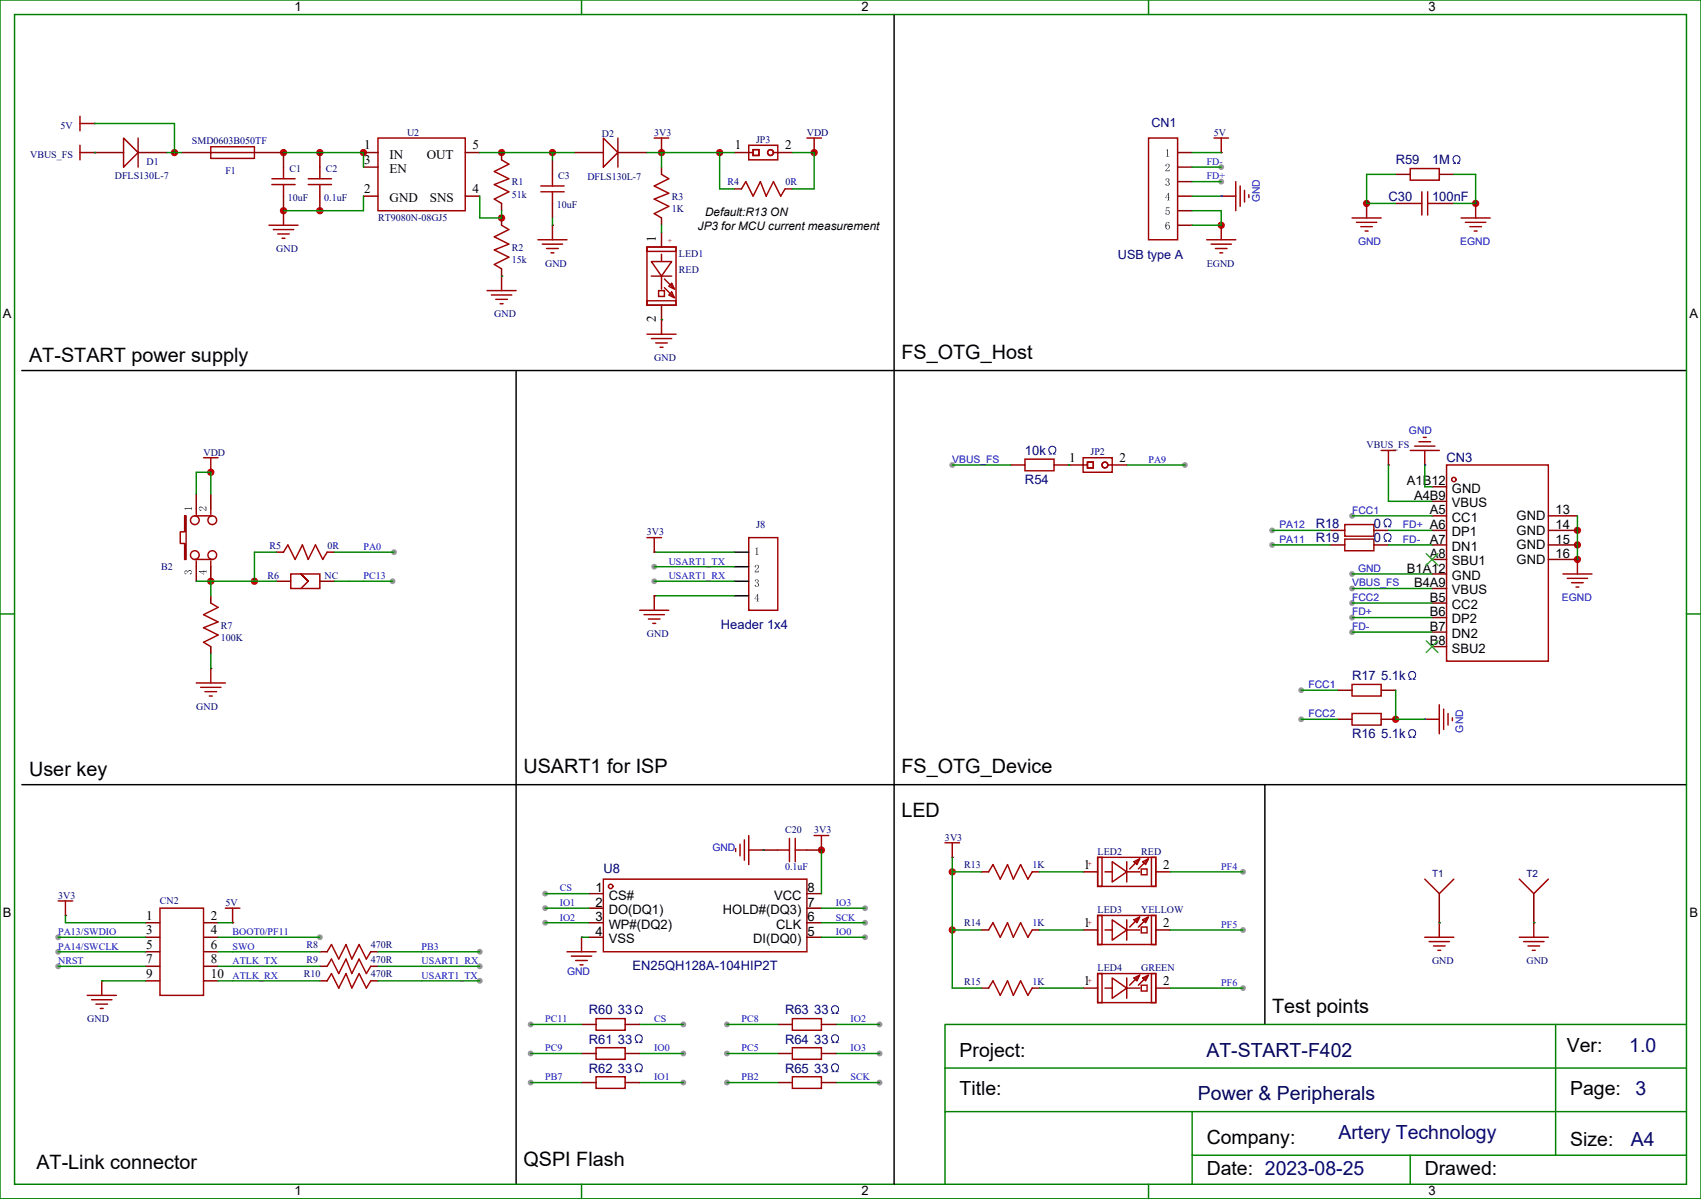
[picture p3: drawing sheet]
<svg xmlns="http://www.w3.org/2000/svg" width="413mm" height="291mm" viewBox="0 0 413 291" stroke-linecap="round" stroke-linejoin="round" font-family="sans-serif">
<g fill="#c00">
<circle cx="51.2" cy="114.7" r=".88"/>
<circle cx="77.6" cy="51.2" r=".88"/>
<circle cx="68.8" cy="51.2" r=".88"/>
<circle cx="121.7" cy="37" r=".88"/>
<circle cx="134.1" cy="37" r=".88"/>
<circle cx="121.7" cy="52.9" r=".88"/>
<circle cx="160.5" cy="37" r=".88"/>
<circle cx="174.6" cy="37" r=".88"/>
<circle cx="197.6" cy="37" r=".88"/>
<circle cx="88.2" cy="37" r=".88"/>
<circle cx="77.6" cy="37" r=".88"/>
<circle cx="68.8" cy="37" r=".88"/>
<circle cx="51.2" cy="141.1" r=".88"/>
<circle cx="61.7" cy="141.1" r=".88"/>
<circle cx="231.1" cy="211.7" r=".88"/>
<circle cx="231.1" cy="225.8" r=".88"/>
<circle cx="338.7" cy="174.6" r=".88"/>
<circle cx="296.3" cy="54.7" r=".88"/>
<circle cx="382.8" cy="128.8" r=".88"/>
<circle cx="382.8" cy="132.3" r=".88"/>
<circle cx="382.8" cy="135.8" r=".88"/>
<circle cx="42.3" cy="37" r=".88"/>
<circle cx="331.6" cy="49.4" r=".88"/>
<circle cx="358.1" cy="49.4" r=".88"/>
<circle cx="199.3" cy="206.4" r=".88"/>
</g>
<g fill="#999">
<circle cx="95.3" cy="141.1" r=".71"/>
<circle cx="14.1" cy="227.5" r=".71"/>
<circle cx="14.1" cy="231.1" r=".71"/>
<circle cx="14.1" cy="234.6" r=".71"/>
<circle cx="116.4" cy="231.1" r=".71"/>
<circle cx="116.4" cy="234.6" r=".71"/>
<circle cx="116.4" cy="238.1" r=".71"/>
<circle cx="287.5" cy="112.9" r=".71"/>
<circle cx="77.6" cy="227.5" r=".71"/>
<circle cx="308.7" cy="132.3" r=".71"/>
<circle cx="308.7" cy="128.8" r=".71"/>
<circle cx="315.7" cy="167.6" r=".71"/>
<circle cx="315.7" cy="174.6" r=".71"/>
<circle cx="328.1" cy="142.9" r=".71"/>
<circle cx="328.1" cy="139.3" r=".71"/>
<circle cx="328.1" cy="125.2" r=".71"/>
<circle cx="328.1" cy="146.4" r=".71"/>
<circle cx="328.1" cy="149.9" r=".71"/>
<circle cx="328.1" cy="153.5" r=".71"/>
<circle cx="296.3" cy="44.1" r=".71"/>
<circle cx="296.3" cy="40.6" r=".71"/>
<circle cx="95.6" cy="134.1" r=".71"/>
<circle cx="231.1" cy="112.9" r=".71"/>
<circle cx="158.8" cy="137.6" r=".71"/>
<circle cx="158.8" cy="141.1" r=".71"/>
<circle cx="301.6" cy="211.7" r=".71"/>
<circle cx="301.6" cy="225.8" r=".71"/>
<circle cx="301.6" cy="239.9" r=".71"/>
<circle cx="132.3" cy="217" r=".71"/>
<circle cx="132.3" cy="220.5" r=".71"/>
<circle cx="132.3" cy="224" r=".71"/>
<circle cx="209.9" cy="220.5" r=".71"/>
<circle cx="209.9" cy="224" r=".71"/>
<circle cx="209.9" cy="227.5" r=".71"/>
<circle cx="165.8" cy="248.7" r=".71"/>
<circle cx="165.8" cy="262.8" r=".71"/>
<circle cx="165.8" cy="255.8" r=".71"/>
<circle cx="213.4" cy="248.7" r=".71"/>
<circle cx="213.4" cy="262.8" r=".71"/>
<circle cx="213.4" cy="255.8" r=".71"/>
<circle cx="128.8" cy="248.7" r=".71"/>
<circle cx="128.8" cy="255.8" r=".71"/>
<circle cx="128.8" cy="262.8" r=".71"/>
<circle cx="176.4" cy="248.7" r=".71"/>
<circle cx="176.4" cy="255.8" r=".71"/>
<circle cx="176.4" cy="262.8" r=".71"/>
</g>
<path d="M65.3 54.7h7M66.3 55.7h5M67.4 56.8h2.8M68.4 57.9h.7M68.8 51.2v3.5" fill="none" stroke="#a10000" stroke-width=".35"/>
<circle cx="68.8" cy="51.2" r=".18" fill="#870000"/>
<path d="M130.5 58.2h7.1M131.6 59.3h4.9M134.1 54.7v3.5M132.6 60.3h2.9M133.7 61.4h.7" fill="none" stroke="#a10000" stroke-width=".35"/>
<circle cx="134.1" cy="54.7" r=".18" fill="#870000"/>
<path d="M19.4 30h3.5M19.4 28.2v3.6" fill="none" stroke="#a10000" stroke-width=".35"/>
<circle cx="22.9" cy="30" r=".18" fill="#870000"/>
<path d="M19.4 37h3.5M19.4 35.3v3.5" fill="none" stroke="#a10000" stroke-width=".35"/>
<circle cx="22.9" cy="37" r=".18" fill="#870000"/>
<path d="M158.7 33.5h3.6M160.5 33.5v3.5" fill="none" stroke="#a10000" stroke-width=".35"/>
<circle cx="160.5" cy="37" r=".18" fill="#870000"/>
<path d="M160.5 77.6v3.5M157 81.1h7M158 82.2h5M159.1 83.3h2.8M160.2 84.3h.7" fill="none" stroke="#a10000" stroke-width=".35"/>
<circle cx="160.5" cy="77.6" r=".18" fill="#870000"/>
<path d="M195.8 33.5h3.5M197.6 33.5v3.5" fill="none" stroke="#a10000" stroke-width=".35"/>
<circle cx="197.6" cy="37" r=".18" fill="#870000"/>
<path d="M14.1 218.7h3.5M15.9 218.7v3.6" fill="none" stroke="#a10000" stroke-width=".35"/>
<circle cx="15.9" cy="222.3" r=".18" fill="#870000"/>
<path d="M54.7 220.5h3.5M56.4 220.5v3.5" fill="none" stroke="#a10000" stroke-width=".35"/>
<circle cx="56.4" cy="224" r=".18" fill="#870000"/>
<path d="M24.7 238.1v3.6M21.2 241.7h7M22.2 242.7h5M23.3 243.8h2.8M24.3 244.8h.7" fill="none" stroke="#a10000" stroke-width=".35"/>
<circle cx="24.7" cy="238.1" r=".18" fill="#870000"/>
<path d="M292.8 58.2h7.1M293.9 59.3h4.9M296.3 54.7v3.5M294.9 60.3h2.8M296 61.4h.7" fill="none" stroke="#a10000" stroke-width=".35"/>
<circle cx="296.3" cy="54.7" r=".18" fill="#870000"/>
<path d="M47.6 165.8h7.1M48.7 166.9h4.9M49.7 167.9h2.9M50.8 169h.7M51.2 162.3v3.5" fill="none" stroke="#a10000" stroke-width=".35"/>
<circle cx="51.2" cy="162.3" r=".18" fill="#870000"/>
<path d="M49.4 111.1h3.5M51.2 111.1v3.6" fill="none" stroke="#a10000" stroke-width=".35"/>
<circle cx="51.2" cy="114.7" r=".18" fill="#870000"/>
<path d="M229.3 204.6h3.5M231.1 204.6v3.5" fill="none" stroke="#a10000" stroke-width=".35"/>
<circle cx="231.1" cy="208.1" r=".18" fill="#870000"/>
<path d="M294.6 33.5h3.5M296.3 33.5v3.5" fill="none" stroke="#a10000" stroke-width=".35"/>
<circle cx="296.3" cy="37" r=".18" fill="#870000"/>
<path d="M118.2 70.6h7M119.2 71.6h5M120.3 72.7h2.8M121.4 73.7h.7M121.7 67v3.6" fill="none" stroke="#a10000" stroke-width=".35"/>
<circle cx="121.7" cy="67" r=".18" fill="#870000"/>
<g fill="none" stroke="#a10000" stroke-width=".35">
<path d="M30 33.5l3.5 3.5-3.5 3.6zM33.5 33.5v7.1M51.2 37h10.5M51.2 35.6h10.5v2.9h-10.5zM91.7 33.5h21.2v17.7h-21.2zM121.7 38.8l1.8 1.1-3.6 1.7 3.6 1.8-3.6 1.4 3.6 1.8-3.6 1.7 1.8 1.1M146.4 33.5l3.5 3.5-3.5 3.6zM149.9 33.5v7.1M181.7 35.3h7v3.5h-7zM181.7 37h1M182.7 36.3h1.4v1.4h-1.4zM187.7 37h1"/>
<path d="M278.7 33.5h7.1v24.7h-7.1zM66 43.4h5.6M66 44.8h5.6M68.8 40.6v2.8M68.8 44.8v2.8M74.8 43.4h5.6M74.8 44.8h5.6M77.6 40.6v2.8M77.6 44.8v2.8M121.7 54.7l1.8 1-3.6 1.8 3.6 1.8-3.6 1.4 3.6 1.7-3.6 1.8 1.8 1.1M131.2 45.2h5.7M131.2 46.6h5.7"/>
<path d="M134.1 42.3v2.9M134.1 46.6v2.8M157 60h7v14.1h-7zM157 60h7v1h-7zM160.5 42.3l1.8 1.1-3.5 1.8 3.5 1.7-3.5 1.4 3.5 1.8-3.5 1.8 1.7 1M179.9 45.9l1.1-1.8 1.7 3.5 1.8-3.5 1.4 3.5 1.8-3.5 1.7 3.5 1.1-1.7M157 73h7v1.1h-7zM158 67h5M158 63.5h5l-2.5 3.5zM159.8 70.6h1.4v1.4h-1.4zM160.5 61.7v1.8M160.5 67v3.2"/>
<path d="M161.2 67.7l2.1 2.2M161.2 69.9l2.1 2.1M163 70.9l.7 1.4-1.4-.7zM163 68.8l.7 1.4-1.4-.7zM44.8 125.2h.4v10.6h-.4v-3.9h-1.1v-2.8h1.1zM47.3 125.2h4.2M47.3 135.8h4.2M47.6 123.5v1.4M47.6 136.2v1.4M51.2 123.5v1.4M51.2 136.2v1.4M68.8 134.1l1-1.8 1.8 3.5 1.8-3.5 1.4 3.5 1.8-3.5 1.7 3.5 1.1-1.7"/>
<path d="M70.6 139.3h7v3.6h-7zM51.2 146.4l1.7 1.1-3.5 1.7 3.5 1.8-3.5 1.4 3.5 1.8-3.5 1.7 1.8 1.1M74.8 141.1l-1.8-1.8 1.8 1.8M74.8 141.1l-1.8 1.8M239.9 211.7l1-1.8 1.8 3.5 1.8-3.5 1.4 3.5 1.7-3.5 1.8 3.5 1.1-1.7M266.3 208.1h14.2v7.1h-14.2zM266.3 208.1h1.1v7.1h-1.1zM268.1 211.7h1.8M269.9 209.2l3.5 2.5-3.5 2.4zM273.4 209.2v4.9M273.4 211.7h3.2M275.2 209.2l1.4-.7-.7 1.4z"/>
<path d="M276.2 208.8l-2.1 2.2M276.9 211h1.4v1.4h-1.4zM277.3 209.2l1.4-.7-.7 1.4zM278.3 208.8l-2.1 2.2M279.4 208.1h1.1v7.1h-1.1zM38.8 220.5h10.6v21.2h-10.6zM79.4 231.1l1-1.8 1.8 3.5 1.8-3.5 1.4 3.5 1.7-3.5 1.8 3.5 1.1-1.7M79.4 234.6l1-1.8 1.8 3.6 1.8-3.6 1.4 3.6 1.7-3.6 1.8 3.6 1.1-1.8M79.4 238.1l1-1.7 1.8 3.5 1.8-3.5 1.4 3.5 1.7-3.5 1.8 3.5 1.1-1.8M239.9 225.8l1-1.8 1.8 3.5 1.8-3.5 1.4 3.5 1.7-3.5 1.8 3.5 1.1-1.7M239.9 239.9l1-1.8 1.8 3.6 1.8-3.6 1.4 3.6 1.7-3.6 1.8 3.6 1.1-1.8M266.3 236.4h14.2v7h-14.2z"/>
<path d="M266.3 236.4h1.1v7h-1.1zM266.3 222.2h14.2v7.1h-14.2zM266.3 222.2h1.1v7.1h-1.1zM268.1 239.9h1.8M268.1 225.8h1.8M269.9 237.4l3.5 2.5-3.5 2.5zM269.9 223.3l3.5 2.5-3.5 2.4zM273.4 223.3v4.9M273.4 237.4v5M273.4 239.9h3.2M273.4 225.8h3.2M275.2 237.4l1.4-.7-.7 1.4z"/>
<path d="M275.2 223.3l1.4-.7-.7 1.4zM276.2 237.1l-2.1 2.1M276.2 223l-2.1 2.1M276.9 239.2h1.4v1.4h-1.4zM276.9 225.1h1.4v1.4h-1.4zM277.3 237.4l1.4-.7-.7 1.4zM277.3 223.3l1.4-.7-.7 1.4zM278.3 237.1l-2.1 2.1M278.3 223l-2.1 2.1M279.4 236.4h1.1v7h-1.1zM279.4 222.2h1.1v7.1h-1.1zM345.7 227.5h7.1"/>
<path d="M346.8 228.6h4.9M347.8 229.7h2.9M348.9 230.7h.7M349.2 224v3.5"/>
<circle cx="187" cy="37" r=".71"/>
<circle cx="47.3" cy="126.3" r="1.06"/>
<circle cx="47.3" cy="134.8" r="1.06"/>
<circle cx="51.5" cy="126.3" r="1.06"/>
<circle cx="51.5" cy="134.8" r="1.06"/>
</g>
<g fill="none" stroke="#870000" stroke-width=".35">
<path d="M22.9 37h7.1M33.5 37h7.1M44.1 37h7.1M61.7 37h7.1v3.6M77.6 37v3.6M88.2 37h3.5M112.9 37h3.5M121.7 37v1.8M134.1 38.8v3.5M139.3 37h7.1M149.9 37h7.1M178.2 37h3.5"/>
<path d="M188.7 37h3.6M285.8 37h3.5M68.8 47.6v3.6M77.6 47.6v3.6M88.2 47.6h3.5M88.2 40.6h3.5M112.9 47.6h3.5M121.7 49.4v1.8M121.7 52.9v1.8M134.1 49.4v3.5M160.5 40.6v1.7M160.5 52.9v1.8"/>
<path d="M160.5 56.4v3.6M178.2 45.9h1.7M190.5 45.9h1.8M285.8 47.6h3.5M285.8 40.6h3.5M285.8 44.1h3.5M285.8 51.2h3.5M285.8 54.7h3.5M121.7 65.3v1.7M160.5 74.1v3.5M47.6 119.9v3.6M51.2 119.9v3.6"/>
<path d="M47.6 137.6v3.5M51.2 137.6v3.5M67 134.1h1.8M79.4 134.1h1.7M51.2 144.6v1.8M51.2 157v1.8M67 141.1h3.6M77.6 141.1h3.5M238.1 211.7h1.8M250.5 211.7h1.7M262.8 211.7h3.5M280.5 211.7h3.5"/>
<path d="M35.3 224h3.5M35.3 227.5h3.5M35.3 231.1h3.5M35.3 234.6h3.5M35.3 238.1h3.5M49.4 224h3.5M49.4 227.5h3.5M49.4 231.1h3.5M49.4 234.6h3.5M49.4 238.1h3.5M77.6 231.1h1.8M77.6 234.6h1.8"/>
<path d="M77.6 238.1h1.8M90 231.1h1.7M90 234.6h1.7M90 238.1h1.7M238.1 239.9h1.8M238.1 225.8h1.8M250.5 239.9h1.7M250.5 225.8h1.7M262.8 239.9h3.5M262.8 225.8h3.5M280.5 239.9h3.5M280.5 225.8h3.5"/>
</g>
<g fill="#000">
<path d="M283 36.4l.4-.2v1.6l.3 .2h-.7l.2-.2v-1.3zM282.9 50.4h.9v.1h-.8v.7a.52 .52 0 0 1 .8 .1 .52 .52 0 0 1-.2 .7 .52 .52 0 0 1-.8-.3l.2 .1a.22 .22 0 0 0 0 .2 .22 .22 0 0 0 .3 .1 .46 .46 0 0 0 .4-.6 .46 .46 0 0 0-.7-.3l-.1 .1zM283 39.9a.55 .55 0 0 1 .8 .2 .55 .55 0 0 1-.4 .8l-.5 .5h.7l.2-.3v.5h-1l.2-.5a.85 .85 0 0 0 .4-1.2 .39 .39 0 0 0-.4 .5l-.2-.2zM283 43.4a.45 .45 0 0 1 .7 .1 .45 .45 0 0 1-.3 .6 .49 .49 0 0 1 .5 .5 .49 .49 0 0 1-.5 .5 .49 .49 0 0 1-.5-.5l.1 .3a.31 .31 0 0 0 .3 .2 .31 .31 0 0 0 .3-.3l-.1-.5-.3-.1a.41 .41 0 0 0 .4-.4 .41 .41 0 0 0-.4-.4h-.2v.4l-.2-.2zM44.7 123.4h1.6l.2-.3v.7l-.2-.2h-1.3l-.1 .2zM44.9 138.6l.4-.1 .3 .3a.49 .49 0 0 1 .5-.4 .49 .49 0 0 1 .4 .5 .49 .49 0 0 1-.4 .5l.2-.2a.31 .31 0 0 0 .2-.3 .31 .31 0 0 0-.3-.3l-.5 .1-.1 .4a.41 .41 0 0 0-.4-.4 .41 .41 0 0 0-.4 .3l.4 .3a.4 .4 0 0 1-.5-.1 .4 .4 0 0 1 .2-.6zM48.4 123.1a1.19 1.19 0 0 1 1.4 .7l.1-.6-.3-.2h.5v1l-.5-.2a.85 .85 0 0 0-1.2-.4 .39 .39 0 0 0 .5 .4v.1a.46 .46 0 0 1-.7-.2 .46 .46 0 0 1 .2-.6z"/>
<path d="M283.2 54.7a.43 .43 0 0 0-.2 .6 .43 .43 0 0 0 .6 .1 .43 .43 0 0 0 .1-.5 .43 .43 0 0 0-.5-.2zM283.1 54l.5-.1 .1 .3-.5-.2-.2 .8a.54 .54 0 0 1 .7 0 .54 .54 0 0 1 .1 .7 .54 .54 0 0 1-.8 .1 1.29 1.29 0 0 1 .1-1.6z"/>
<path d="M283.4 47.1l-.6 .9h.6zM283.5 46.8l.1 1.2h.3l-.3 .1v.4l.3 .1h-.7l.2-.1v-.4h-.7z"/>
<path d="M48.5 138.8l1 .6v-.6zM48.3 138.6h1.2v-.2v.2h.4l.2-.2v.7l-.2-.3h-.4v.7z"/>
</g>
<path d="M217 3.5v187M5.3 90h403.9M125.2 90v197.5M5.3 190.5h403.9M306.9 190.5v58.2" fill="none" stroke="#000" stroke-width=".35"/>
<circle cx="349.3" cy="224" r=".18" fill="#870000"/>
<path d="M352.8 213.4l-3.6 3.6-3.5-3.6M375.7 213.4l-3.5 3.6-3.5-3.6M368.7 227.5h7M369.7 228.6h4.9M370.8 229.7h2.8M371.8 230.7h.7M372.2 224v3.5" fill="none" stroke="#a10000" stroke-width=".35"/>
<path d="M349.2 217v7M372.2 217v7" fill="none" stroke="#870000" stroke-width=".35"/>
<circle cx="372.2" cy="224" r=".18" fill="#870000"/>
<g fill="none" stroke="#008700" stroke-width=".35">
<path d="M68.8 37h19.4v3.6M116.4 37h22.9M134.1 37v1.8M157 37h21.2M160.5 37v3.6M174.6 37v8.9h3.6M192.3 37h5.3v8.9h-5.3M88.2 47.6v3.6h-19.4M116.4 47.6v5.3h5.3v-1.7M134.1 52.9v1.8M160.5 54.7v1.7M47.6 119.9v-5.2h3.6v5.2"/>
<path d="M67 134.1h-5.3v7M47.6 141.1h19.4M51.2 141.1v3.5M51.2 158.8v3.5M81.1 141.1h14.1M231.1 208.1v31.8h7M231.1 211.7h7M252.2 211.7h10.6M14.1 227.5h21.2M14.1 231.1h21.2M14.1 234.6h21.2M15.9 222.3v1.7h19.4"/>
<path d="M24.7 238.1h10.6M52.9 224h3.5M52.9 231.1h24.7M52.9 234.6h24.7M52.9 238.1h24.7M91.7 231.1h24.7M91.7 234.6h24.7M91.7 238.1h24.7M231.1 225.8h7M252.2 225.8h10.6M252.2 239.9h10.6"/>
</g>
<g fill="#008700">
<circle cx="22.9" cy="37" r=".18"/>
<circle cx="160.5" cy="77.6" r=".18"/>
<circle cx="121.7" cy="67" r=".18"/>
<circle cx="349.3" cy="224" r=".18"/>
<circle cx="372.2" cy="224" r=".18"/>
</g>
<path d="M273.4 112.9h14.1M52.9 227.5h24.7" fill="none" stroke="#008700" stroke-width=".35"/>
<g fill="none" stroke="#008000" stroke-width=".35">
<path d="M0 0h412.7v291h-412.7zM3.5 3.5h405.7v284h-405.7zM141.1 0v3.5M278.7 0v3.5M0 149h3.5M409.2 149h3.5M377.5 248.7v31.8M409.2 259.3h-179.9v10.6M409.2 248.7h-179.9v10.6M289.3 269.9v17.6M409.2 269.9h-179.9v17.6M141.1 287.5v3.5"/>
<path d="M278.7 287.5v3.5M289.3 280.5h119.9M342.2 280.5v7"/>
</g>
<path d="M379.2 139.3h7.1M382.8 135.8v3.5M380.3 140.4h4.9M381.4 141.5h2.8M382.4 142.5h.7" fill="none" stroke="#a10000" stroke-width=".35"/>
<circle cx="382.8" cy="135.8" r=".18" fill="#00f"/>
<g fill="none" stroke="#a10000" stroke-width=".35">
<path d="M351 112.9h24.7v47.6h-24.7zM328.1 166.2h7v2.8h-7z"/>
<circle cx="352.8" cy="116.4" r=".53"/>
</g>
<g fill="none" stroke="#870000" stroke-width=".35">
<path d="M347.5 118.2h3.5M347.5 135.8h3.5M347.5 132.3h3.5M347.5 128.8h3.5M347.5 125.2h3.5M347.5 139.3h3.5M347.5 121.7h3.5M375.7 135.8h7.1M375.7 132.3h7.1M375.7 128.8h7.1M375.7 125.2h7.1M347.5 157h3.5"/>
<path d="M347.5 153.5h3.5M347.5 149.9h3.5M347.5 146.4h3.5M347.5 142.9h3.5M324.6 167.6h3.5M335.1 167.6h3.6"/>
</g>
<path d="M346.1 134.4l2.8 2.8M348.9 134.4l-2.8 2.8M346.1 155.6l2.8 2.8M348.9 155.6l-2.8 2.8" fill="none" stroke="#3c3" stroke-width=".35"/>
<path d="M342 163.1a1.02 1.02 0 0 1 1.5 .3 1.02 1.02 0 0 1-.4 1.5h.4v.1h-.7v-.3a.79 .79 0 0 0 .5-1.2 .79 .79 0 0 0-1.3 0 .79 .79 0 0 0 .5 1.2v.3h-.7v-.1h.5a1.08 1.08 0 0 1-.3-1.8z" fill="#000080"/>
<path d="M326.3 127.4h7.1v2.8h-7.1z" fill="none" stroke="#a10000" stroke-width=".35"/>
<path d="M322.8 128.8h3.5M333.4 128.8h3.5" fill="none" stroke="#870000" stroke-width=".35"/>
<path d="M336 126.1a1.02 1.02 0 0 1 1.6 .2 1.02 1.02 0 0 1-.5 1.5h.4v.2h-.7v-.3a.79 .79 0 0 0 .6-1.2 .79 .79 0 0 0-1.4 0 .79 .79 0 0 0 .6 1.2v.3h-.7v-.2h.4a1.08 1.08 0 0 1-.3-1.7z" fill="#000080"/>
<path d="M326.3 130.9h7.1v2.8h-7.1z" fill="none" stroke="#a10000" stroke-width=".35"/>
<path d="M322.8 132.3h3.5M333.4 132.3h3.5" fill="none" stroke="#870000" stroke-width=".35"/>
<path d="M336 129.6a1.02 1.02 0 0 1 1.6 .3 1.02 1.02 0 0 1-.5 1.4h.4v.2h-.7v-.3a.79 .79 0 0 0 .6-1.2 .79 .79 0 0 0-1.4 0 .79 .79 0 0 0 .6 1.2v.3h-.7v-.2h.4a1.08 1.08 0 0 1-.3-1.7z" fill="#000080"/>
<path d="M342.2 109.4h7M343.3 108.3h4.9M344.3 107.2h2.8M345.4 106.2h.7M345.7 109.4v3.5" fill="none" stroke="#a10000" stroke-width=".35"/>
<circle cx="345.7" cy="112.9" r=".18" fill="#00f"/>
<path d="M308.7 132.3h14.1M308.7 128.8h14.1M336.9 132.3h10.6M336.9 128.8h10.6" fill="none" stroke="#008700" stroke-width=".35"/>
<path d="M335.1 109.4h3.6M336.9 109.4v3.5" fill="none" stroke="#a10000" stroke-width=".35"/>
<circle cx="336.9" cy="112.9" r=".18" fill="#870000"/>
<path d="M336.9 112.9v8.8h10.6M345.7 112.9v5.3h1.8" fill="none" stroke="#008700" stroke-width=".35"/>
<path d="M328.1 173.2h7v2.8h-7z" fill="none" stroke="#a10000" stroke-width=".35"/>
<path d="M324.6 174.6h3.5M335.1 174.6h3.6" fill="none" stroke="#870000" stroke-width=".35"/>
<path d="M342 177.3a1.02 1.02 0 0 1 1.5 .2 1.02 1.02 0 0 1-.4 1.5h.4v.1h-.7v-.3a.79 .79 0 0 0 .5-1.2 .79 .79 0 0 0-1.3 0 .79 .79 0 0 0 .5 1.2v.3h-.7v-.1h.5a1.08 1.08 0 0 1-.3-1.7z" fill="#000080"/>
<path d="M315.7 167.6h8.9M315.7 174.6h8.9" fill="none" stroke="#008700" stroke-width=".35"/>
<path d="M345.7 174.6h3.5M349.2 171.1v7.1M350.3 172.2v4.9M351.4 173.2v2.8M352.4 174.3v.7" fill="none" stroke="#a10000" stroke-width=".35"/>
<circle cx="345.7" cy="174.6" r=".18" fill="#00f"/>
<path d="M289.3 37h7M289.3 44.1h7M289.3 40.6h7M328.1 139.3h19.4M328.1 125.2h19.4M328.1 142.9h19.4M328.1 146.4h19.4M328.1 149.9h19.4M328.1 153.5h19.4M338.7 167.6v7h7" fill="none" stroke="#008700" stroke-width=".35"/>
<g fill="none" stroke="#a10000" stroke-width=".35">
<path d="M248.7 111.5h7.1v2.8h-7.1zM262.8 111.1h7.1v3.6h-7.1zM262.8 112.9h1.1M263.9 112.2h1.4v1.4h-1.4zM268.8 112.9h1.1"/>
<circle cx="268.1" cy="112.9" r=".71"/>
</g>
<path d="M245.2 112.9h3.5M255.8 112.9h7M269.9 112.9h3.5" fill="none" stroke="#870000" stroke-width=".35"/>
<path d="M254.7 108.5a1.02 1.02 0 0 1 1.5 .2 1.02 1.02 0 0 1-.4 1.5h.4v.2h-.7v-.4a.79 .79 0 0 0 .5-1.2 .79 .79 0 0 0-1.3 0 .79 .79 0 0 0 .5 1.2v.4h-.7v-.2h.5a1.08 1.08 0 0 1-.3-1.7z" fill="#000080"/>
<circle cx="259.3" cy="112.9" r=".18" fill="#008700"/>
<path d="M289.3 51.2h7v3.5h-7M289.3 47.6h7M231.1 112.9h14.1M81.1 134.1h14.5" fill="none" stroke="#008700" stroke-width=".35"/>
<path d="M296.3 47.6h3.6M299.9 44.1v7.1M300.9 45.2v4.9M302 46.2v2.8M303 47.3v.7" fill="none" stroke="#a10000" stroke-width=".35"/>
<circle cx="296.3" cy="47.6" r=".18" fill="#00f"/>
<path d="M158.8 134.1h19.4M158.8 137.6h19.4M382.8 125.2v10.6M158.8 141.1h19.4M158.8 144.6h19.4" fill="none" stroke="#008700" stroke-width=".35"/>
<path d="M157 130.5h3.5M158.7 130.5v3.6M181.7 130.5h7v17.7h-7z" fill="none" stroke="#a10000" stroke-width=".35"/>
<g fill="#000">
<path d="M183.3 133.1l.4-.2v1.6l.4 .2h-.8l.3-.2v-1.3zM183.3 137.2a.55 .55 0 0 1 .9 .3 .55 .55 0 0 1-.5 .7l-.5 .6h.7l.3-.3-.1 .4h-1l.3-.4a.85 .85 0 0 0 .4-1.3 .39 .39 0 0 0-.5 .5l-.1-.1zM183.3 140.8a.45 .45 0 0 1 .7 0 .45 .45 0 0 1-.2 .7 .49 .49 0 0 1 .4 .5 .49 .49 0 0 1-.5 .5 .49 .49 0 0 1-.5-.5h.2l-.1 .2a.31 .31 0 0 0 .4 .2 .31 .31 0 0 0 .2-.2v-.5l-.4-.2a.41 .41 0 0 0 .4-.3 .41 .41 0 0 0-.3-.5l-.2 .1-.1 .4-.1-.2z"/>
<path d="M183.8 144.4l-.6 1h.6zM183.8 144.2l.1 1.2h.3h-.3l.1 .5 .2 .1h-.7l.3-.1v-.5h-.7z"/>
</g>
<path d="M178.2 134.1h3.5M178.2 137.6h3.5M178.2 141.1h3.5M178.2 144.6h3.5" fill="none" stroke="#000" stroke-width=".35"/>
<circle cx="158.7" cy="134.1" r=".18" fill="#870000"/>
<path d="M155.2 148.2h7.1M156.3 149.2h4.9M157.3 150.3h2.9M158.4 151.3h.7M158.7 144.6v3.6" fill="none" stroke="#a10000" stroke-width=".35"/>
<circle cx="158.7" cy="144.6" r=".18" fill="#870000"/>
<path d="M22.9 30h19.4v7M40.6 37h3.5" fill="none" stroke="#008700" stroke-width=".35"/>
<path d="M354.5 52.9h7.1M355.6 54h4.9M356.7 55h2.8M357.7 56.1h.7M358.1 49.4v3.5" fill="none" stroke="#a10000" stroke-width=".35"/>
<circle cx="358.1" cy="49.4" r=".18" fill="#00f"/>
<path d="M328.1 52.9h7M329.1 54h5M330.2 55h2.8M331.3 56.1h.7M331.6 49.4v3.5" fill="none" stroke="#a10000" stroke-width=".35"/>
<circle cx="331.6" cy="49.4" r=".18" fill="#00f"/>
<path d="M342.2 40.9h7v2.8h-7zM342.2 49.4h2.8M345 46.6v5.6M346.4 49.4h2.8M346.4 46.6v5.6" fill="none" stroke="#a10000" stroke-width=".35"/>
<path d="M338.7 49.4h3.5M338.7 42.3h3.5M349.2 49.4h3.6M349.2 42.3h3.6" fill="none" stroke="#870000" stroke-width=".35"/>
<path d="M352.7 37.9a1.02 1.02 0 0 1 1.6 .2 1.02 1.02 0 0 1-.5 1.5h.5v.2h-.8l.1-.3a.79 .79 0 0 0 .5-1.2 .79 .79 0 0 0-1.3 0 .79 .79 0 0 0 .5 1.2v.3h-.7v-.2h.4a1.08 1.08 0 0 1-.3-1.7z" fill="#000080"/>
<path d="M338.7 42.3h-7.1v7.1h7.1M352.8 42.3h5.3v7.1h-5.3M284 211.7h17.6M284 225.8h17.6M284 239.9h17.6" fill="none" stroke="#008700" stroke-width=".35"/>
<path d="M217 190.5v97" fill="none" stroke="#000" stroke-width=".35"/>
<g fill="none" stroke="#a10000" stroke-width=".35">
<path d="M146.4 213.4h49.4v17.7h-49.4zM137.6 231.1h7M138.6 232.1h5M139.7 233.2h2.8M140.8 234.2h.7M141.1 227.5v3.6"/>
<circle cx="148.2" cy="215.2" r=".53"/>
</g>
<path d="M142.9 217h3.5M195.8 217h3.5M142.9 220.5h3.5M142.9 224h3.5M142.9 227.5h3.5M195.8 220.5h3.5M195.8 224h3.5M195.8 227.5h3.5" fill="none" stroke="#870000" stroke-width=".35"/>
<circle cx="141.1" cy="227.5" r=".18" fill="#00f"/>
<path d="M132.3 217h10.6M132.3 220.5h10.6M132.3 224h10.6M141.1 227.5h1.8M199.3 227.5h10.6M199.3 220.5h10.6M199.3 224h10.6" fill="none" stroke="#008700" stroke-width=".35"/>
<path d="M188.7 206.4h2.9M191.6 203.6v5.6M193 206.4h2.8M193 203.6v5.6M197.6 202.8h3.5M199.3 202.8v3.6" fill="none" stroke="#a10000" stroke-width=".35"/>
<path d="M185.2 206.4h3.5M195.8 206.4h3.5" fill="none" stroke="#870000" stroke-width=".35"/>
<circle cx="199.3" cy="206.4" r=".18" fill="#870000"/>
<path d="M199.3 206.4v10.6" fill="none" stroke="#008700" stroke-width=".35"/>
<path d="M178.5 206v.7M179.6 205v2.8M180.6 203.9v4.9M181.7 206.4h3.5M181.7 202.8v7.1" fill="none" stroke="#a10000" stroke-width=".35"/>
<circle cx="185.2" cy="206.4" r=".18" fill="#00f"/>
<circle cx="185.2" cy="206.4" r=".18" fill="#008700"/>
<path d="M155.2 248.7h10.6M155.2 255.8h10.6M202.8 248.7h10.6M202.8 255.8h10.6M155.2 262.8h10.6M202.8 262.8h10.6" fill="none" stroke="#008700" stroke-width=".35"/>
<path d="M144.6 247.3h7.1v2.8h-7.1z" fill="none" stroke="#a10000" stroke-width=".35"/>
<path d="M141.1 248.7h3.5M151.7 248.7h3.5" fill="none" stroke="#870000" stroke-width=".35"/>
<path d="M154.3 244.3a1.02 1.02 0 0 1 1.6 .2 1.02 1.02 0 0 1-.5 1.5h.4v.2h-.7v-.3a.79 .79 0 0 0 .6-1.3 .79 .79 0 0 0-1.4 0 .79 .79 0 0 0 .6 1.3v.3h-.7v-.2h.4a1.08 1.08 0 0 1-.3-1.7z" fill="#000080"/>
<path d="M144.6 254.4h7.1v2.8h-7.1z" fill="none" stroke="#a10000" stroke-width=".35"/>
<path d="M141.1 255.8h3.5M151.7 255.8h3.5" fill="none" stroke="#870000" stroke-width=".35"/>
<path d="M154.3 251.3a1.02 1.02 0 0 1 1.6 .3 1.02 1.02 0 0 1-.5 1.4h.4v.2h-.7v-.3a.79 .79 0 0 0 .6-1.2 .79 .79 0 0 0-1.4 0 .79 .79 0 0 0 .6 1.2v.3h-.7v-.2h.4a1.08 1.08 0 0 1-.3-1.7z" fill="#000080"/>
<path d="M144.6 261.4h7.1v2.8h-7.1z" fill="none" stroke="#a10000" stroke-width=".35"/>
<path d="M141.1 262.8h3.5M151.7 262.8h3.5" fill="none" stroke="#870000" stroke-width=".35"/>
<path d="M154.3 258.4a1.02 1.02 0 0 1 1.6 .2 1.02 1.02 0 0 1-.5 1.5h.4v.2h-.7v-.3a.79 .79 0 0 0 .6-1.3 .79 .79 0 0 0-1.4 0 .79 .79 0 0 0 .6 1.3v.3h-.7v-.2h.4a1.08 1.08 0 0 1-.3-1.7z" fill="#000080"/>
<path d="M192.3 247.3h7v2.8h-7z" fill="none" stroke="#a10000" stroke-width=".35"/>
<path d="M188.7 248.7h3.6M199.3 248.7h3.5" fill="none" stroke="#870000" stroke-width=".35"/>
<path d="M201.9 244.3a1.02 1.02 0 0 1 1.6 .2 1.02 1.02 0 0 1-.5 1.5h.5v.2h-.8l.1-.3a.79 .79 0 0 0 .5-1.3 .79 .79 0 0 0-1.3 0 .79 .79 0 0 0 .5 1.3v.3h-.7v-.2h.4a1.08 1.08 0 0 1-.3-1.7z" fill="#000080"/>
<path d="M192.3 254.4h7v2.8h-7z" fill="none" stroke="#a10000" stroke-width=".35"/>
<path d="M188.7 255.8h3.6M199.3 255.8h3.5" fill="none" stroke="#870000" stroke-width=".35"/>
<path d="M201.9 251.3a1.02 1.02 0 0 1 1.6 .3 1.02 1.02 0 0 1-.5 1.4h.5v.2h-.8l.1-.3a.79 .79 0 0 0 .5-1.2 .79 .79 0 0 0-1.3 0 .79 .79 0 0 0 .5 1.2v.3h-.7v-.2h.4a1.08 1.08 0 0 1-.3-1.7z" fill="#000080"/>
<path d="M192.3 261.4h7v2.8h-7z" fill="none" stroke="#a10000" stroke-width=".35"/>
<path d="M188.7 262.8h3.6M199.3 262.8h3.5" fill="none" stroke="#870000" stroke-width=".35"/>
<path d="M201.9 258.4a1.02 1.02 0 0 1 1.6 .2 1.02 1.02 0 0 1-.5 1.5h.5v.2h-.8l.1-.3a.79 .79 0 0 0 .5-1.3 .79 .79 0 0 0-1.3 0 .79 .79 0 0 0 .5 1.3v.3h-.7v-.2h.4a1.08 1.08 0 0 1-.3-1.7z" fill="#000080"/>
<path d="M128.8 248.7h12.3M128.8 255.8h12.3M176.4 248.7h12.3M176.4 255.8h12.3M128.8 262.8h12.3M176.4 262.8h12.3" fill="none" stroke="#008700" stroke-width=".35"/>
<g font-size="4.8">
<text x="7.1" y="87.9">AT-START power supply</text>
<text x="218.7" y="87.2">FS_OTG_Host</text>
<text x="7.1" y="188.5">User key</text>
<text x="127" y="187.7">USART1 for ISP</text>
<text x="218.7" y="187.7">FS_OTG_Device</text>
<text x="218.7" y="198.3">LED</text>
<text x="308.7" y="245.9">Test points</text>
<text x="8.8" y="283.7">AT-Link connector</text>
<text x="127" y="283">QSPI Flash</text>
</g>
<g font-size="4.7">
<text x="232.8" y="256.5">Project:</text>
<text x="380.2" y="255.4">Ver:</text>
<text x="232.8" y="266">Title:</text>
<text x="381" y="266">Page:</text>
<text x="292.8" y="277.7">Company:</text>
<text x="381" y="278.3">Size:</text>
<text x="292.8" y="285.4">Date: 2023-08-25</text>
<text x="345.7" y="285.4">Drawed:</text>
</g>
<g font-size="4.7" fill="#006">
<text x="292.7" y="256.5">AT-START-F402</text>
<text x="290.7" y="267.1">Power &amp; Peripherals</text>
</g>
<g font-size="4.7" fill="#000080">
<text x="395.4" y="255.4">1.0</text>
<text x="396.9" y="265.9">3</text>
<text x="324.8" y="276.5">Artery Technology</text>
<text x="395.8" y="278.3">A4</text>
</g>
<g font-size="3.2">
<text x="88.4" y="36.3">1</text>
<text x="88.4" y="39.8">3</text>
<text x="94.5" y="38.6">IN</text>
<text x="103.6" y="38.6">OUT</text>
<text x="114.7" y="36.3">5</text>
<text x="178.3" y="36.3">1</text>
<text x="190.5" y="36.3">2</text>
<text x="88.4" y="46.9">2</text>
<text x="94.5" y="42.1">EN</text>
<text x="114.7" y="46.9">4</text>
<text x="94.5" y="49.1">GND</text>
<text x="104.3" y="49.1">SNS</text>
<text x="159.1" y="58.8" transform="rotate(-90 159.1 58.8)">1</text>
<text x="159.1" y="78.1" transform="rotate(-90 159.1 78.1)">2</text>
<text x="259.5" y="112.1">1</text>
<text x="271.6" y="112.1">2</text>
<text x="263" y="210.9">1</text>
<text x="282.2" y="210.9">2</text>
<text x="35.5" y="223.2">1</text>
<text x="35.5" y="226.8">3</text>
<text x="51.2" y="223.2">2</text>
<text x="51.2" y="226.8">4</text>
<text x="263" y="225">1</text>
<text x="282.2" y="225">2</text>
<text x="35.5" y="230.3">5</text>
<text x="35.5" y="233.8">7</text>
<text x="51.2" y="230.3">6</text>
<text x="51.2" y="233.8">8</text>
<text x="35.5" y="237.4">9</text>
<text x="51.2" y="237.4">10</text>
<text x="263" y="239.1">1</text>
<text x="282.2" y="239.1">2</text>
</g>
<g font-size="3.1">
<text x="71.4" y="2.7">1</text>
<text x="209" y="2.7">2</text>
<text x="346.6" y="2.7">3</text>
<text x=".7" y="77.2">A</text>
<text x="409.9" y="77.2">A</text>
<text x="341.4" y="117.8">A1B12</text>
<text x="352.3" y="119.6">GND</text>
<text x="343.1" y="121.4">A4B9</text>
<text x="347" y="124.9">A5</text>
<text x="352.3" y="123.1">VBUS</text>
<text x="377.5" y="124.9">13</text>
<text x="347" y="132">A7</text>
<text x="347" y="128.4">A6</text>
<text x="352.3" y="130.2">DP1</text>
<text x="352.3" y="126.7">CC1</text>
<text x="368" y="129.8">GND</text>
<text x="368" y="126.3">GND</text>
<text x="377.5" y="132">15</text>
<text x="377.5" y="128.4">14</text>
<text x="347" y="135.5">A8</text>
<text x="352.3" y="137.2">SBU1</text>
<text x="352.3" y="133.7">DN1</text>
<text x="368" y="136.9">GND</text>
<text x="368" y="133.4">GND</text>
<text x="377.5" y="135.5">16</text>
<text x="341.4" y="139">B1A12</text>
<text x="343.1" y="142.5">B4A9</text>
<text x="352.3" y="140.8">GND</text>
<text x="347" y="149.6">B6</text>
<text x="347" y="146.1">B5</text>
<text x="352.3" y="147.8">CC2</text>
<text x="352.3" y="144.3">VBUS</text>
<text x="347" y="153.1">B7</text>
<text x="352.3" y="154.9">DN2</text>
<text x="352.3" y="151.4">DP2</text>
<text x="347" y="156.6">B8</text>
<text x="352.3" y="158.4">SBU2</text>
<text x="144.5" y="216.6">1</text>
<text x="144.5" y="220.1">2</text>
<text x="147.7" y="218.4">CS#</text>
<text x="147.7" y="221.9">DO(DQ1)</text>
<text x="175.4" y="221.9">HOLD#(DQ3)</text>
<text x="187.8" y="218.4">VCC</text>
<text x="196" y="220.1">7</text>
<text x="196" y="216.6">8</text>
<text x=".7" y="222.7">B</text>
<text x="144.5" y="223.7">3</text>
<text x="144.5" y="227.2">4</text>
<text x="147.7" y="225.4">WP#(DQ2)</text>
<text x="188.4" y="225.4">CLK</text>
<text x="196" y="227.2">5</text>
<text x="196" y="223.7">6</text>
<text x="409.9" y="222.7">B</text>
<text x="147.7" y="229">VSS</text>
<text x="182.8" y="229">DI(DQ0)</text>
<text x="71.4" y="290.2">1</text>
<text x="209" y="290.2">2</text>
<text x="346.6" y="290.2">3</text>
</g>
<g font-size="3.1" fill="#000080">
<text x="279.4" y="30.9">CN1</text>
<text x="338.7" y="39.9">R59</text>
<text x="347.5" y="39.9">1M</text>
<text x="336.9" y="48.7">C30</text>
<text x="347.5" y="48.7">100nF</text>
<text x="271.3" y="62.8">USB type A</text>
<text x="248.7" y="110.5">10k</text>
<text x="351" y="112.2">CN3</text>
<text x="248.7" y="117.5">R54</text>
<text x="319.3" y="128.1">R18</text>
<text x="319.3" y="131.6">R19</text>
<text x="333.4" y="128.1">0</text>
<text x="333.4" y="131.6">0</text>
<text x="174.9" y="152.6">Header 1x4</text>
<text x="328.1" y="165.2">R17</text>
<text x="335.1" y="165.1">5.1k</text>
<text x="328.1" y="179.3">R16</text>
<text x="335.1" y="179.3">5.1k</text>
<text x="146.4" y="212">U8</text>
<text x="153.5" y="235.5">EN25QH128A-104HIP2T</text>
<text x="142.9" y="246.3">R60</text>
<text x="149.9" y="246.3">33</text>
<text x="190.5" y="246.3">R63</text>
<text x="197.6" y="246.3">33</text>
<text x="142.9" y="253.3">R61</text>
<text x="149.9" y="253.3">33</text>
<text x="190.5" y="253.3">R64</text>
<text x="197.6" y="253.3">33</text>
<text x="142.9" y="260.4">R62</text>
<text x="149.9" y="260.4">33</text>
<text x="190.5" y="260.4">R65</text>
<text x="197.6" y="260.4">33</text>
</g>
<g font-size="2.8">
<text x="171.1" y="52.3">Default:R13 ON</text>
<text x="169.3" y="55.8">JP3 for MCU current measurement</text>
</g>
<g font-size="2.5" fill="#00f">
<text x="305.7" y="49.1" transform="rotate(-90 305.7 49.1)">GND</text>
<text x="329.5" y="59.4">GND</text>
<text x="354.3" y="59.4">EGND</text>
<text x="341.9" y="105.3">GND</text>
<text x="231.1" y="112.4">VBUS_FS</text>
<text x="328.1" y="124.7">FCC1</text>
<text x="310.4" y="131.8">PA11</text>
<text x="310.4" y="128.2">PA12</text>
<text x="340.4" y="128.2">FD+</text>
<text x="340.4" y="131.8">FD-</text>
<text x="328.1" y="142.3">VBUS_FS</text>
<text x="329.5" y="138.8">GND</text>
<text x="328.1" y="145.9">FCC2</text>
<text x="328.1" y="149.4">FD+</text>
<text x="379" y="145.9">EGND</text>
<text x="328.1" y="152.9">FD-</text>
<text x="317.5" y="167">FCC1</text>
<text x="317.5" y="174.1">FCC2</text>
<text x="355.1" y="177.8" transform="rotate(-90 355.1 177.8)">GND</text>
<text x="172.9" y="206.6">GND</text>
<text x="137.6" y="236.6">GND</text>
</g>
<text font-size="2.5" fill="#000080" x="183.4" y="128.2">J8</text>
<g font-size="2.4" fill="#000080">
<text x="14.7" y="31.2">5V</text>
<text x="46.6" y="34.9">SMD0603B050TF</text>
<text x="98.8" y="33">U2</text>
<text x="146" y="33.2">D2</text>
<text x="158.7" y="33">3V3</text>
<text x="183.5" y="34.6">JP3</text>
<text x="195.8" y="33">VDD</text>
<text x="294.6" y="33">5V</text>
<text x="7.3" y="38.3">VBUS_FS</text>
<text x="35.5" y="40.2">D1</text>
<text x="70.2" y="41.7">C1</text>
<text x="79" y="41.7">C2</text>
<text x="27.9" y="43.4">DFLS130L-7</text>
<text x="54.7" y="42.3">F1</text>
<text x="124.2" y="45">R1</text>
<text x="135.5" y="43.4">C3</text>
<text x="142.5" y="43.7">DFLS130L-7</text>
<text x="176.5" y="45">R4</text>
<text x="190.6" y="45">0R</text>
<text x="69.9" y="48.7">10uF</text>
<text x="78.7" y="48.7">0.1uF</text>
<text x="91.7" y="53.6">RT9080N-08GJ5</text>
<text x="124.2" y="48">51k</text>
<text x="135.1" y="50.5">10uF</text>
<text x="163" y="48.5">R3</text>
<text x="163" y="51.5">1K</text>
<text x="67" y="61.2">GND</text>
<text x="124.2" y="60.9">R2</text>
<text x="124.2" y="63.9">15k</text>
<text x="132.3" y="64.7">GND</text>
<text x="164.7" y="62.4">LED1</text>
<text x="292.8" y="64.7">EGND</text>
<text x="164.7" y="66.3">RED</text>
<text x="119.9" y="77.1">GND</text>
<text x="158.7" y="87.7">GND</text>
<text x="49.4" y="110.6">VDD</text>
<text x="264.6" y="110.5">JP2</text>
<text x="331.6" y="108.8">VBUS_FS</text>
<text x="157" y="130">3V3</text>
<text x="65.4" y="133.2">R5</text>
<text x="79.4" y="133.2">0R</text>
<text x="39.1" y="138.5">B2</text>
<text x="64.9" y="140.5">R6</text>
<text x="78.8" y="140.5">NC</text>
<text x="53.6" y="152.6">R7</text>
<text x="53.6" y="155.6">100K</text>
<text x="157" y="154.7">GND</text>
<text x="47.6" y="172.3">GND</text>
<text x="190.5" y="202.3">C20</text>
<text x="197.6" y="202.3">3V3</text>
<text x="229.3" y="204.1">3V3</text>
<text x="266.3" y="207.6">LED2</text>
<text x="276.9" y="207.6">RED</text>
<text x="190.5" y="211.1">0.1uF</text>
<text x="234" y="210.8">R13</text>
<text x="250.5" y="210.8">1K</text>
<text x="347.5" y="212.9">T1</text>
<text x="370.4" y="212.9">T2</text>
<text x="14.1" y="218.2">3V3</text>
<text x="38.8" y="219.4">CN2</text>
<text x="54.7" y="220">5V</text>
<text x="266.3" y="221.7">LED3</text>
<text x="276.9" y="221.7">YELLOW</text>
<text x="234" y="224.9">R14</text>
<text x="250.5" y="224.9">1K</text>
<text x="74.3" y="230.2">R8</text>
<text x="74.3" y="233.7">R9</text>
<text x="90" y="230.2">470R</text>
<text x="90" y="233.7">470R</text>
<text x="73.7" y="237.3">R10</text>
<text x="90" y="237.3">470R</text>
<text x="234" y="239">R15</text>
<text x="250.5" y="239">1K</text>
<text x="266.3" y="235.8">LED4</text>
<text x="276.9" y="235.8">GREEN</text>
<text x="347.5" y="234.1">GND</text>
<text x="370.4" y="234.1">GND</text>
<text x="21.2" y="248.2">GND</text>
</g>
<g font-size="2.4" fill="#00f">
<text x="292.8" y="40">FD-</text>
<text x="292.8" y="43.6">FD+</text>
<text x="278.7" y="112.4">PA9</text>
<text x="88.2" y="133.5">PA0</text>
<text x="162.3" y="137.1">USART1_TX</text>
<text x="88.2" y="140.6">PC13</text>
<text x="162.3" y="140.6">USART1_RX</text>
<text x="296.3" y="211.1">PF4</text>
<text x="135.8" y="216.4">CS</text>
<text x="135.8" y="220">IO1</text>
<text x="202.8" y="220">IO3</text>
<text x="14.1" y="227">PA13/SWDIO</text>
<text x="56.4" y="227">BOOT0/PF11</text>
<text x="135.8" y="223.5">IO2</text>
<text x="202.8" y="223.5">SCK</text>
<text x="202.8" y="227">IO0</text>
<text x="296.3" y="225.2">PF5</text>
<text x="14.1" y="230.5">PA14/SWCLK</text>
<text x="56.4" y="230.5">SWO</text>
<text x="102.3" y="230.5">PB3</text>
<text x="14.1" y="234.1">NRST</text>
<text x="56.4" y="234.1">ATLK_TX</text>
<text x="56.4" y="237.6">ATLK_RX</text>
<text x="102.3" y="234.1">USART1_RX</text>
<text x="102.3" y="237.6">USART1_TX</text>
<text x="296.3" y="239.4">PF6</text>
<text x="132.3" y="248.2">PC11</text>
<text x="158.7" y="248.2">CS</text>
<text x="179.9" y="248.2">PC8</text>
<text x="206.4" y="248.2">IO2</text>
<text x="132.3" y="255.2">PC9</text>
<text x="158.7" y="255.2">IO0</text>
<text x="179.9" y="255.2">PC5</text>
<text x="206.4" y="255.2">IO3</text>
<text x="132.3" y="262.3">PB7</text>
<text x="158.7" y="262.3">IO1</text>
<text x="179.9" y="262.3">PB2</text>
<text x="206.4" y="262.3">SCK</text>
</g>
<g font-size="1.9" fill="#a00000">
<text x="163.1" y="58.9" transform="rotate(-90 163.1 58.9)">+</text>
<text x="263.9" y="210.3">+</text>
<text x="263.9" y="224.5">+</text>
<text x="263.9" y="238.6">+</text>
</g>
</svg>
